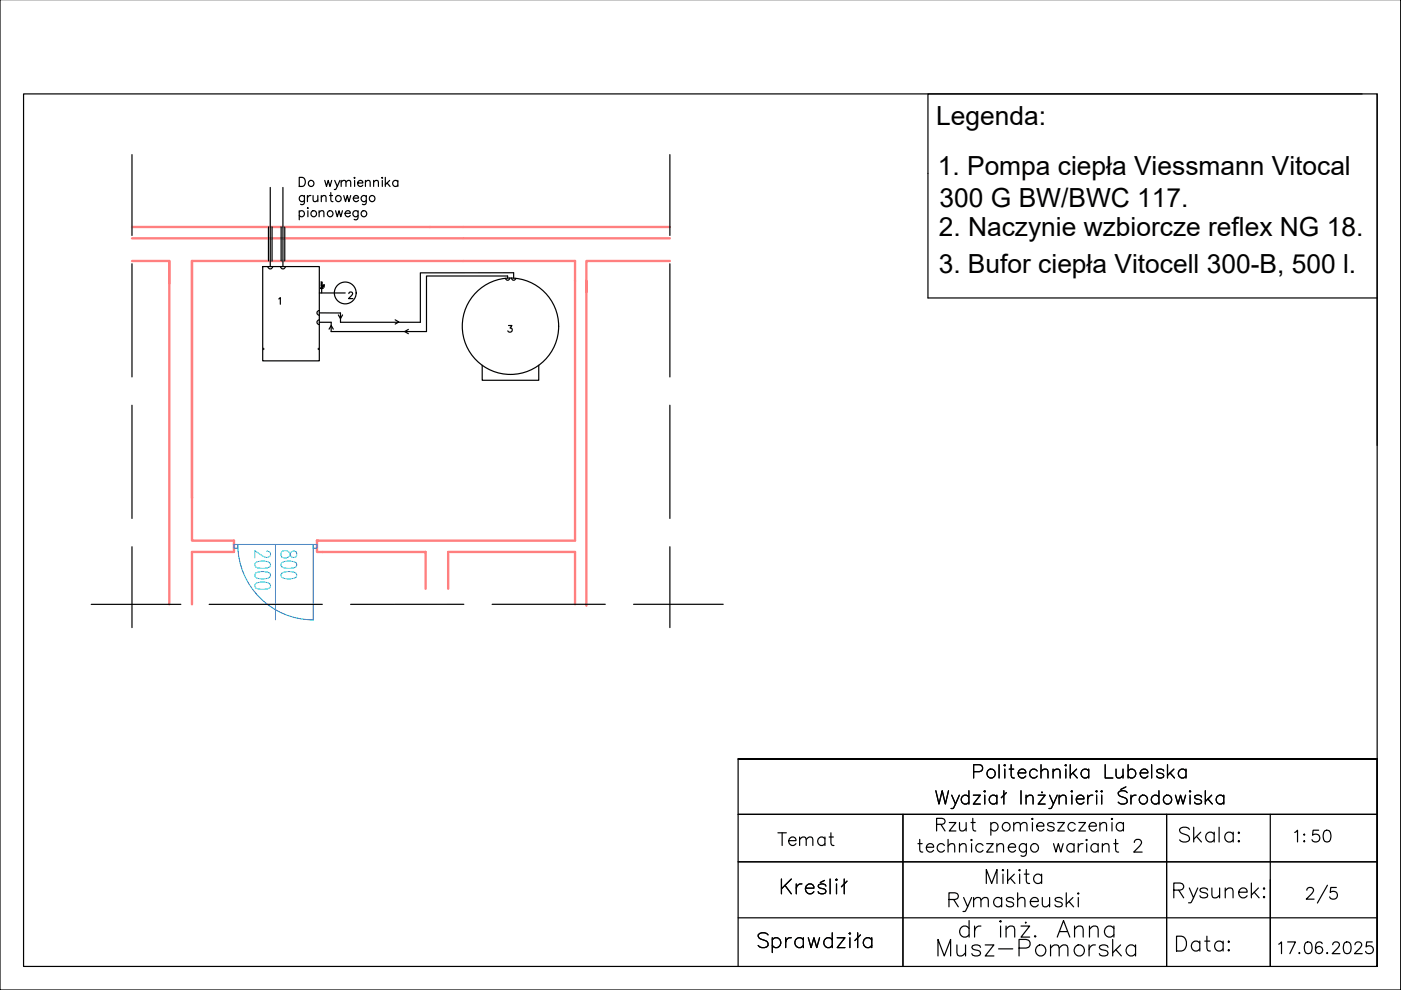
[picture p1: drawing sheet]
<svg xmlns="http://www.w3.org/2000/svg" width="297mm" height="210mm" viewBox="0 0 297 210" stroke-linecap="round" stroke-linejoin="round" font-family="sans-serif">
<path d="M28 48.1h63.2M28 50.5h114M59.8 55.3h-19.1v50.3M59.9 55.3h62v59.3M91.1 48.1h50.9M142 55.3h-17.7v4.2M124.3 61.9v-2.4v68.9M49.6 115.4v.8M67.2 114.6v2.4h23v7.8M95 117v7.8M121.9 117v11.1" fill="none" stroke="#ff7f7f" stroke-width=".5"/>
<circle cx="67.2" cy="114.6" r=".25" fill="#ff7f7f"/>
<path d="M49.6 114.6v.8M49.6 116.2v.8h-8.9v11.1M90.2 117h.1M95 117h26.9" fill="none" stroke="#ff7f7f" stroke-width=".5"/>
<circle cx="67.2" cy="114.6" r=".25" fill="#ff7f7f"/>
<path d="M28 55.3h7.9v72.8M35.9 55.3v4.8M40.7 55.3v59.3h8.9M59.8 55.3h.1M121.9 114.6h-54.7" fill="none" stroke="#ff7f7f" stroke-width=".5"/>
<!-- layer: 0 -->
<g fill="none" stroke="#000" stroke-width=".25">
<path d="M297 -.1v210h-297v-210M288.8 19.9h-92.1v43.3M292 19.9v74.5M28 32.8v17.1M57.3 39.7v16.8M60 39.7v16.8M63.4 37.6h.7a1.03 1.03 0 0 1 .7 1 1.03 1.03 0 0 1-.7 .9h-.7zM68.9 38.3l.3 1.2 .4-1.2 .4 1.2 .3-1.2M71 38.3l.5 1.2 .6-1.2M71.5 39.5l-.3 .7h-.3M72.3 38.6l.5-.3h.5l.1 1.2M72.3 38.3v1.2"/>
<path d="M73.4 38.6l.4-.3h.5l.1 1.2M75.2 37.6v.2zM75.2 38.3v1.2M75.8 38.8h1.1a.59 .59 0 0 0-.8-.5 .59 .59 0 0 0-.2 1 .59 .59 0 0 0 1 0M77.5 38.6l.4-.3h.5l.1 1.2M77.5 38.3v1.2M79.2 38.6l.5-.3h.4l.1 1.2M79.2 38.3v1.2M81.1 37.6v.2zM81.1 38.3v1.2M81.7 37.6v1.9M82.1 38.8l.6 .7"/>
<path d="M82.6 38.3l-.9 .9M84.3 38.5a.61 .61 0 0 0-.9-.1 .61 .61 0 0 0 0 .9 .61 .61 0 0 0 .9 0M84.3 38.3v1.2M142 32.8v17.1M28 55.9v24M55.7 56.5h12v20h-12zM56.8 56.5a.5 .5 0 0 0 .5 .5 .5 .5 0 0 0 .5-.5M56.9 48.1v7.2M57.7 48.1v7.2M59.5 56.5a.5 .5 0 0 0 .5 .5 .5 .5 0 0 0 .5-.5M59.6 48.1v7.2M60.4 48.1v7.2"/>
<path d="M63.4 45a.61 .61 0 0 1 1-.1 .61 .61 0 0 1 0 .9 .61 .61 0 0 1-1-.1M63.4 44.7v1.9M64.5 41.5v1.4a.51 .51 0 0 1-.8 .4M64.5 41.7a.62 .62 0 0 0-.9-.1 .62 .62 0 0 0 0 1 .62 .62 0 0 0 .9-.1M65.2 41.5v1.2M65.3 44v.2zM65.3 44.7v1.3M65.9 41.5a.63 .63 0 0 0-.7 .5M66.4 41.5l.1 1.2h.4l.5-.3M67.4 41.5v1.2M67.7 45l.4-.3 .5 .1 .1 1.2M67.7 44.7v1.3"/>
<path d="M68.1 59.7l.2 .2-.2 .1 .2 .1-.2 .2 .2 .1-.2 .1 .1 .2M68.1 41.8l.5-.3 .4 .1 .1 1.1M68.1 41.5v1.2M69.9 41.5h.6M70.1 40.8v1.6l.1 .3h.4M71.2 44.7l.3 1.3 .4-1.3 .4 1.3 .3-1.3M72.9 41.5l.4 1.2 .3-1.2 .4 1.2 .4-1.2M73.2 45.2h1.1a.59 .59 0 0 0-.9-.5 .59 .59 0 0 0-.1 1 .58 .58 0 0 0 1 0M74.9 42h1.1a.59 .59 0 0 0-.8-.5 .59 .59 0 0 0-.2 1 .58 .58 0 0 0 1 0M75.9 44.7v1.4a.5 .5 0 0 1-.3 .5 .5 .5 0 0 1-.5-.1M75.9 45a.61 .61 0 0 0-.9-.1 .61 .61 0 0 0 0 .9 .61 .61 0 0 0 .9-.1M77.7 41.5l-.1 1.7-.3 .2-.5-.1"/>
<path d="M77.7 41.7a.62 .62 0 0 0-.9-.1 .62 .62 0 0 0 0 1 .62 .62 0 0 0 .9-.1M107.6 59v-.5h-17.2v11.8h-20.2M108.1 59a.45 .45 0 0 1-.4 .4 .45 .45 0 0 1-.5-.4M108.5 58.9a.45 .45 0 0 0 .4 .5 .45 .45 0 0 0 .5-.4M108.9 59v-1.2l-19.8 .1v10.4h-16.9v-1.9l-4.5-.1M142 55.9v24M55.9 73.8v.3M59.1 63.4l.3-.3v1.4M67.5 73.8v.3M67.7 62.1h5.5M67.7 68.3h2.5v2M67.7 65.8a.5 .5 0 0 0-.5 .5 .5 .5 0 0 0 .5 .5"/>
<path d="M67.7 67.8a.5 .5 0 0 0-.5 .5 .5 .5 0 0 0 .5 .5M68.2 60.7l.3 .5h-.6zM68.2 60.7l.5-.3v.5zM68.2 61.2v.9M69.8 69.8l.4-.8 .5 .8M71.7 66.8l.5 .8 .4-.8M74 62.2l.2-.3 .4 .1 .2 .2-.2 .4-.7 .7h.9M83.8 67.8l.8 .5-.8 .4M86.6 69.8l-.8 .5 .8 .5M102.2 77.4v3.2h12v-3.2M107.8 69h.7l-.4 .6a.47 .47 0 0 1 .4 .7 .47 .47 0 0 1-.8-.2M28 85.9v24"/>
<path d="M142 85.9v24M28 115.9v17.2M142 115.9v17.2M19.3 128.1h19M44.3 128.1h24M98.3 128.1h-24M104.3 128.1h24M134.3 128.1h19M156.5 160.9h135.5M156.5 172.7h135.5M191.4 172.7v32.2M194.6 178.9h.9"/>
<path d="M195 178v2.2l.1 .3 .5 .2M196.4 179.6h1.5a.79 .79 0 0 0-.9-.8 .79 .79 0 0 0-.6 1.1 .83 .83 0 0 0 .6 .8 .83 .83 0 0 0 .9-.4M198.4 167.7l.7 2.8 .7-2.8 .6 2.8 .7-2.8M198.6 174.8l1.5-.2a.62 .62 0 0 0 0-1l-1.5-.1v2.7M199.5 174.8l.9 1.4M200.2 179.3a.86 .86 0 0 0-1.2-.2 .86 .86 0 0 0 0 1.3 .86 .86 0 0 0 1.2-.1M201 179.4l.6-.5 .7 .1 .1 1.7M201 178v2.7M201.3 174.4h1.4l-1.4 1.8h1.4M201.8 168.6l.8 1.9 .8-1.9M202.6 170.5l-.4 .8-.6 .1M203.4 174.4l.2 1.7 .6 .1 .6-.5"/>
<path d="M203.4 179.4l.7-.5 .6 .1 .1 1.7M203.4 178.9v1.8M204.8 174.4v1.8M205.4 169a.9 .9 0 0 0-1.3-.1 .9 .9 0 0 0 0 1.3 .9 .9 0 0 0 1.3-.1M205.4 167.7v2.8M205.9 174.4h.9M206 178l.1 .1-.1 .1-.1-.1zM206 178.9v1.8M206.2 173.5v2.2l.2 .4 .5 .1M206.4 168.6h1.4l-1.4 1.9h1.4M206.4 163.6h1.2a.74 .74 0 0 0 .8-.7 .74 .74 0 0 0-.8-.8h-1.2v2.9M208.4 179.3a.86 .86 0 0 0-1.2-.2 .86 .86 0 0 0 0 1.3 .86 .86 0 0 0 1.2-.1"/>
<path d="M208.7 167.8l.1-.1 .1 .1-.1 .1zM208.8 168.6v1.9M209.2 178.9h1.4l-1.4 1.8h1.4M210.1 174.8a.86 .86 0 0 1 1.2-.1 .86 .86 0 0 1 0 1.2 .86 .86 0 0 1-1.2-.1M210.1 174.4v2.7M211.3 169a.9 .9 0 0 0-1.3-.1 .9 .9 0 0 0 0 1.3 .9 .9 0 0 0 1.3-.1M211.3 168.6v1.9M211.4 179.4l.6-.5 .6 .1 .2 1.7M211.4 178.9v1.8M211.8 162.1v2.9M212.8 167.7v2.8M212.9 162.3l.1-.2 .2 .2-.2 .1z"/>
<path d="M213 163.1v1.9M213.4 168.1l-1.1 1M213.8 179.6h1.5a.79 .79 0 0 0-.9-.8 .79 .79 0 0 0-.6 1.1 .83 .83 0 0 0 .6 .8 .83 .83 0 0 0 .9-.4M214 163.1h.9M214.4 162.1v2.3l.1 .4 .6 .2M214.9 174.9l.7-.5 .6 .1 .1 1.7M214.9 174.4v1.8M215.9 163.9h1.6a.83 .83 0 0 0-1-.9 .83 .83 0 0 0-.6 1.2 .86 .86 0 0 0 .6 .8 .86 .86 0 0 0 1-.4M216.3 174.9l.7-.5 .6 .1 .1 1.7M216.5 167.7v2.8M217.6 169.1l.6-.5 .7 .1 .1 1.8M217.6 168.6v1.9"/>
<path d="M217.6 178.9v2a.7 .7 0 0 1-.4 .6 .7 .7 0 0 1-.7-.1M217.6 179.3a.85 .85 0 0 0-1.2-.2 .85 .85 0 0 0 0 1.3 .85 .85 0 0 0 1.2-.1M218.9 173.5l.1 .1-.1 .2-.1-.2zM218.9 174.4v1.8M219.8 175.2h1.5a.79 .79 0 0 0-.9-.8 .79 .79 0 0 0-.6 1 .83 .83 0 0 0 .6 .8 .83 .83 0 0 0 .9-.4M219.9 163.5a.9 .9 0 0 0-1.3-.2 .9 .9 0 0 0 0 1.4 .9 .9 0 0 0 1.3-.1M220.1 168.6h1.5l-1.5 1.9h1.5M220.7 163.6l.7-.5 .7 .1 .1 1.8M220.7 162.1v2.9M220.9 167.9v.2zM222.5 168.6l.8 1.9 .9-1.9M223.3 163.6l.7-.5 .6 .1 .2 1.8"/>
<path d="M223.3 163.1v1.9M223.3 170.5l-.4 .8-.5 .1M223.4 178.9l.5 1.8 .5-1.8 .5 1.8 .5-1.8M223.5 174.8a.81 .81 0 0 0-1.4 0l.1 .2 1.2 .4 .1 .4a.81 .81 0 0 1-1.4 0M224.3 174.4h1.4l-1.4 1.8h1.4M224.6 169.1l.6-.5 .7 .1 .1 1.8M224.6 168.6v1.9M225.8 162.3l.2-.2 .1 .2-.1 .1zM226 163.1v1.9M226.9 162.1v2.9M227.1 167.8l.2-.1 .1 .1-.1 .1zM227.3 168.6v1.9"/>
<path d="M227.5 163.9l.9 1.1M227.7 179.3a.86 .86 0 0 0-1.3-.2 .86 .86 0 0 0 0 1.3 .86 .86 0 0 0 1.3-.1M227.7 178.9v1.8M228 174.8a.86 .86 0 0 0-1.3-.1 .86 .86 0 0 0 0 1.2 .86 .86 0 0 0 1.3-.1M228.2 169.4h1.6a.84 .84 0 0 0-1-.8 .84 .84 0 0 0-.6 1.1 .87 .87 0 0 0 .7 .8 .87 .87 0 0 0 .9-.4M228.3 163.1l-1.4 1.3M228.6 178.9v1.8M228.7 174.4h1.4l-1.4 1.8h1.4M229.6 178.9a.86 .86 0 0 0-1 .7M230.4 178l.1 .1-.1 .1-.1-.1zM230.4 178.9v1.8M230.6 168.6v1.9"/>
<path d="M230.8 163.5a.9 .9 0 0 0-1.3-.2 .9 .9 0 0 0 0 1.4 .9 .9 0 0 0 1.3-.1M230.8 163.1v1.9M230.9 175.2h1.5a.79 .79 0 0 0-.9-.8 .79 .79 0 0 0-.6 1 .83 .83 0 0 0 .6 .8 .83 .83 0 0 0 .9-.4M231.7 168.6a.91 .91 0 0 0-1.1 .8M232.5 167.7l.1 .1-.1 .1-.1-.1zM232.5 168.6v1.9M232.8 179.3a.86 .86 0 0 0-1.2-.2 .86 .86 0 0 0 0 1.3 .86 .86 0 0 0 1.2-.1M232.8 178.9v1.8M233.2 174.9l.6-.5 .7 .1 .1 1.7M233.2 174.4v1.8M233.6 167.7l.1 .1-.1 .1-.1-.1zM233.6 168.6v1.9"/>
<path d="M233.7 179.4l.7-.5 .6 .1 .1 1.7M233.7 178.9v1.8M234.3 162.1v2.9h1.6M235.8 173.5l.1 .1-.1 .2-.2-.2zM235.8 174.4v1.8M236.1 178.9h.9M236.5 178v2.2l.2 .3 .5 .2M236.6 163.1l.2 1.7 .6 .2 .7-.6M238.1 163.1v1.9M238.2 174.8a.86 .86 0 0 0-1.3-.1 .86 .86 0 0 0 0 1.2 .86 .86 0 0 0 1.3-.1M238.2 174.4v1.8M238.7 166.8l-1.1 .6"/>
<path d="M239 168.1a1.26 1.26 0 0 0-1.9 0 .72 .72 0 0 0 .5 .8l.8 .2a.68 .68 0 0 1 .6 .6 .68 .68 0 0 1-.3 .6 1.3 1.3 0 0 1-1.6-.2M239.2 163.5a.9 .9 0 0 1 1.3-.2 .9 .9 0 0 1 0 1.4 .9 .9 0 0 1-1.3-.1M239.2 162.1v2.9M239.8 168.6v1.9M240.5 178.6l.2-.5 .8-.1a.66 .66 0 0 1 .4 1l-1.5 1.7h1.8M240.9 168.6a.91 .91 0 0 0-1.1 .8M241.7 163.9h1.7a.84 .84 0 0 0-1-.9 .84 .84 0 0 0-.7 1.2 .87 .87 0 0 0 .7 .8 .87 .87 0 0 0 1-.4M244.2 162.1v2.9M245.7 169a.9 .9 0 0 0-1.3-.1 .9 .9 0 0 0 0 1.3 .9 .9 0 0 0 1.3-.1M245.7 167.7v2.8M246.7 163.5a.86 .86 0 0 0-1.5 0l.4 .4 1 .3 .1 .4a.86 .86 0 0 1-1.5 0M247.3 172.7v32.2"/>
<path d="M247.5 162.1v2.9M248.1 163.9l.9 1.1M248.9 163.1l-1.4 1.3M249.2 168.6l.6 1.9 .5-1.9 .5 1.9 .6-1.9M251.4 163.5a.9 .9 0 0 0-1.3-.2 .9 .9 0 0 0 0 1.4 .9 .9 0 0 0 1.3-.1M251.4 163.1v1.9M252.3 167.7l.2 .1-.2 .1-.1-.1zM252.3 168.6v1.9M254.8 169a.86 .86 0 0 0-1.5 0l.1 .3 1.2 .4 .2 .4a.86 .86 0 0 1-1.5 0M255.6 167.7v2.8M256.1 169.4l.9 1.1M256.9 168.6l-1.3 1.3"/>
<path d="M259.5 169a.9 .9 0 0 0-1.4-.1 .9 .9 0 0 0 0 1.3 .9 .9 0 0 0 1.4-.1M259.5 168.6v1.9M269.3 172.7v32.2M292 160.9v44v-185h-287v185h287M292 160.9h-135.5v44M292 160.9h-135.5h135.5M156.5 182.7h135.5M156.5 194.6h135.5M162.8 198.2a1.39 1.39 0 0 0-2 0 .82 .82 0 0 0 .6 .9l.9 .3a.76 .76 0 0 1 .5 .6 .76 .76 0 0 1-.3 .8 1.44 1.44 0 0 1-1.7-.3M163.7 199.3a1 1 0 0 1 1.5-.2 1 1 0 0 1 0 1.5 1 1 0 0 1-1.5-.1M163.7 198.8v3.2M165.7 186.4v3.1"/>
<path d="M166.4 187.7l1.4 1.8M166.6 198.8v2.1M167.8 198.8a1.02 1.02 0 0 0-1.2 .9M167.8 186.4l-2.1 2.1M168.8 187.4v2.1M170 187.4a1.03 1.03 0 0 0-1.2 .9M170.3 199.3a1 1 0 0 0-1.5-.2 1 1 0 0 0 0 1.5 1 1 0 0 0 1.5-.1M170.3 198.8v2.1M170.8 188.3h1.8a.93 .93 0 0 0-1.1-.9 .93 .93 0 0 0-.7 1.2 .96 .96 0 0 0 .7 .9 .96 .96 0 0 0 1.1-.4M171.4 198.8l.6 2.1 .6-2.1 .6 2.1 .6-2.1M174.8 186.7l-.9 .4M175.1 187.9a.95 .95 0 0 0-1.6 0l.1 .3 1.4 .4 .1 .5a.96 .96 0 0 1-1.6 0"/>
<path d="M176 186.4v3.1M176.5 199.3a1 1 0 0 0-1.5-.2 1 1 0 0 0 0 1.5 1 1 0 0 0 1.5-.1M176.5 197.8v3.1M177.2 186.5l.2-.1 .1 .1-.1 .2zM177.4 187.4v2.1M177.5 198.8h1.6l-1.6 2.1h1.6M179 186.4v3.1M179.6 186.8l-1.2 1.2M180.2 197.8l.1 .1-.1 .2-.2-.2zM180.2 198.8v2.1M181.8 197.8v3.1M182.4 198.2l-1.2 1.2"/>
<path d="M184.8 199.3a1 1 0 0 0-1.4-.2 1 1 0 0 0 0 1.5 1 1 0 0 0 1.4-.1M184.8 198.8v2.1M201.2 190.7h1.3l.4-.1a.69 .69 0 0 0 0-1.2l-.4-.1h-1.3v3M202.2 190.7l1 1.6M204.3 190.3l.9 2 .8-2M205.2 192.3l-.5 .8-.5 .2M205.5 196.9a1.12 1.12 0 0 0-1.7-.2 1.12 1.12 0 0 0 0 1.6 1.12 1.12 0 0 0 1.7-.1M205.5 195.2v3.5M206.4 190.9l.7-.6 .7 .1 .2 1.9M206.4 190.3v2M206.6 196.3v2.4M208 196.3a1.14 1.14 0 0 0-1.4 1.1"/>
<path d="M208 190.9l.7-.6 .7 .1 .1 1.9M209.1 187.3v-2.9l1.1 2.9 1.2-2.9v2.9M212.1 195.2l.2 .2-.2 .1-.1-.1zM212.1 196.3v2.4M212.4 190.7a.95 .95 0 0 0-1.4-.1 .95 .95 0 0 0 0 1.4 .95 .95 0 0 0 1.4-.2M212.4 190.3v2M212.7 184.4l.1 .1-.1 .1-.2-.1zM212.7 185.3v2M213.3 197l.8-.7 .9 .2 .1 .5v1.7M213.3 196.3v2.4M213.6 184.4v2.9M214.2 186.2l1 1.1"/>
<path d="M214.9 190.7a.89 .89 0 0 0-1.5 0l.1 .3 1.3 .4 .1 .4a.89 .89 0 0 1-1.5 0M215.1 185.3l-1.5 1.5M215.8 190.9l.7-.6 .7 .1 .1 1.9M215.8 189.3v3M216 184.5l.2-.1 .1 .1-.1 .1zM216.2 185.3v2M216.5 196.3h1.8l-1.8 2.4h1.8M217.2 185.3h1M217.4 195.6h.2zM217.6 184.4v2.4l.1 .4 .6 .1M218.4 191.1h1.7a.88 .88 0 0 0-1-.9 .88 .88 0 0 0-.7 1.2 .91 .91 0 0 0 .7 .9 .91 .91 0 0 0 1-.5M219.5 198.3l-.2 .2 .2 .2 .1-.2"/>
<path d="M220.8 185.8a.94 .94 0 0 0-1.4-.2 .94 .94 0 0 0 0 1.4 .94 .94 0 0 0 1.4-.1M220.8 185.3v2M221 190.3l.1 1.8 .7 .2 .7-.6M222.5 190.3v2M224.2 198.7l1.3-3.5 1.3 3.5M224.7 197.5h1.6M225.2 190.7a.9 .9 0 0 0-1.5 0l.4 .4 1 .3 .1 .4a.9 .9 0 0 1-1.5 0M226.1 189.3v3M226.6 191.1l1 1.2M227.5 190.3l-1.4 1.4M227.8 197l.9-.7 .8 .2 .2 .5v1.7M227.8 196.3v2.4"/>
<path d="M228.6 189.3l.2 .1-.2 .2-.1-.2zM228.6 190.3v2M231 197l.8-.7 .9 .2 .1 .5v1.7M231 196.3v2.4M235.9 199.2v3.5M236.2 196.9a1.12 1.12 0 0 0-1.7-.2 1.12 1.12 0 0 0 0 1.6 1.12 1.12 0 0 0 1.7-.1M236.2 196.3v2.4M248.9 188.7h1.3l.5-.1a.71 .71 0 0 0 0-1.2l-.5-.2h-1.3v3.2M249.9 188.7l1.1 1.7M252.2 188.3l.8 2.1 .9-2.1M253 190.4l-.4 .9-.1 .1h-.5M256 188.7a.94 .94 0 0 0-1.6 0l.4 .5 1.1 .3 .1 .4a.95 .95 0 0 1-1.6 0"/>
<path d="M256.9 188.3v1.5l.2 .4 .7 .2 .8-.6M258.6 188.3v2.1M259.8 188.9l.7-.6 .8 .1 .1 .5v1.5M259.8 188.3v2.1M262.6 189.2h1.8a.93 .93 0 0 0-1.1-1 .93 .93 0 0 0-.7 1.3 .96 .96 0 0 0 .7 .9 .96 .96 0 0 0 1.1-.5M265.3 187.2v3.2M265.9 189.2l1.1 1.2M266.8 188.3l-1.5 1.5M267.9 188.4l.1-.1 .1 .1-.1 .2zM268 190.1l.1 .1-.1 .2-.1-.2zM198.9 202.7v-3.5l1.3 3.5 1.3-3.5v3.5M202.9 200.3v1.7l.1 .5 .9 .2 .8-.7"/>
<path d="M204.7 200.3v2.4M207.9 200.9a1.06 1.06 0 0 0-1.9 0l.2 .3 .4 .2 1.1 .3 .2 .5a1.07 1.07 0 0 1-1.9 0M208.9 200.3h1.8l-1.8 2.4h1.8M211.7 201.2h3M216.1 201h1.5a.92 .92 0 0 0 .8-.9 .92 .92 0 0 0-.8-.9h-1.5v3.5M222.7 201l.9-.7 .8 .2 .2 .5v1.7M222.7 200.3v2.4M224.6 201l.8-.7 .8 .2 .2 .5v1.7M230.9 200.3v2.4M232.2 200.3a1.14 1.14 0 0 0-1.3 1.1M234.9 200.9a1.06 1.06 0 0 0-1.8 0l.1 .3 .4 .2 1.1 .3 .2 .5a1.07 1.07 0 0 1-1.8 0M236.6 201.4l1.2 1.3"/>
<path d="M237.6 200.3l-1.7 1.7M240.8 200.9a1.12 1.12 0 0 0-1.7-.2 1.12 1.12 0 0 0 0 1.7 1.12 1.12 0 0 0 1.7-.2M240.8 200.3v2.4"/>
<circle cx="66" cy="38.9" r=".64"/>
<circle cx="66.5" cy="45.3" r=".64"/>
<circle cx="70" cy="45.3" r=".63"/>
<circle cx="71.7" cy="42.1" r=".64"/>
<circle cx="77.2" cy="45.3" r=".63"/>
<circle cx="78.9" cy="42.1" r=".64"/>
<circle cx="73.2" cy="62.1" r="2.31"/>
<circle cx="108.2" cy="69.2" r="10.2"/>
<circle cx="210.1" cy="164" r=".93"/>
<circle cx="213.3" cy="175.3" r=".88"/>
<circle cx="219.3" cy="179.7" r=".89"/>
<circle cx="242.4" cy="169.5" r=".93"/>
<circle cx="247.5" cy="169.5" r=".93"/>
<circle cx="220.6" cy="201.5" r="1.16"/>
<circle cx="228.8" cy="201.5" r="1.16"/>
</g>
<!-- layer: drzwi i okna -->
<path d="M49.6 115.4h.8v.8h-.8zM50.4 115.4h16v16a16 16 0 0 1-16-16zM58.4 115.4v16M66.4 115.4h.8v.8h-.8z" fill="none" stroke="#007fff" stroke-width=".21"/>
<!-- layer: wymiarowanie -->
<path d="M54.2 119.3a3.5 3.5 0 0 1 3 0l.2 .5a1.69 1.69 0 0 1-2 .7l-1.2-.3-.2-.4zM56.6 116.9l.4 .1a.73 .73 0 0 1 .1 1 .73 .73 0 0 1-1 .1l-2.1-1.4v1.6M59.7 117a1.19 1.19 0 0 1 1.9 .8 .71 .71 0 0 0 .7 .4 .71 .71 0 0 0 .6-.5v-.4a.7 .7 0 0 0-.6-.5 .7 .7 0 0 0-.7 .4 1.1 1.1 0 0 1-.8 1.1 1.1 1.1 0 0 1-1.2-.6zM59.7 119.3a3.5 3.5 0 0 1 3 0l.2 .5a1.69 1.69 0 0 1-1.9 .7l-1.3-.3-.1-.4zM54.2 121.5a3.5 3.5 0 0 1 3 0l.2 .6a1.69 1.69 0 0 1-2 .6l-1.2-.3-.2-.3zM54.2 123.7a3.5 3.5 0 0 1 3 0l.2 .6a1.69 1.69 0 0 1-2 .7l-1.2-.4-.2-.3zM59.7 121.5a3.5 3.5 0 0 1 3 0l.2 .6a1.69 1.69 0 0 1-1.9 .6l-1.3-.3-.1-.3z" fill="none" stroke="#0dd" stroke-width=".21"/>
<!-- layer: opis -->
<path d="M196.7 63.2h95.3" fill="none" stroke="#000" stroke-width=".25"/>
<text font-size="7.1" x="275.9" y="192.6">2/5</text>
<g font-size="6.6">
<text x="248.7" y="179.9">Skala:</text>
<text x="248.4" y="202.8">Data:</text>
</g>
<g font-size="6.2">
<text x="273.4" y="179.9">1:50</text>
<text x="163.7" y="180.6">Temat</text>
</g>
<text font-size="5.7" x="269.9" y="203.6">17.06.2025</text>
<g font-size="5.6">
<text x="198.5" y="26.6">Legenda:</text>
<text x="198.8" y="37.2">1. Pompa ciepła Viessmann Vitocal</text>
<text x="199.2" y="43.9">300 G BW/BWC 117.</text>
<text x="199" y="50">2. Naczynie wzbiorcze reflex NG 18.</text>
<text x="199" y="57.8">3. Bufor ciepła Vitocell 300-B, 500 l.</text>
</g>
</svg>
